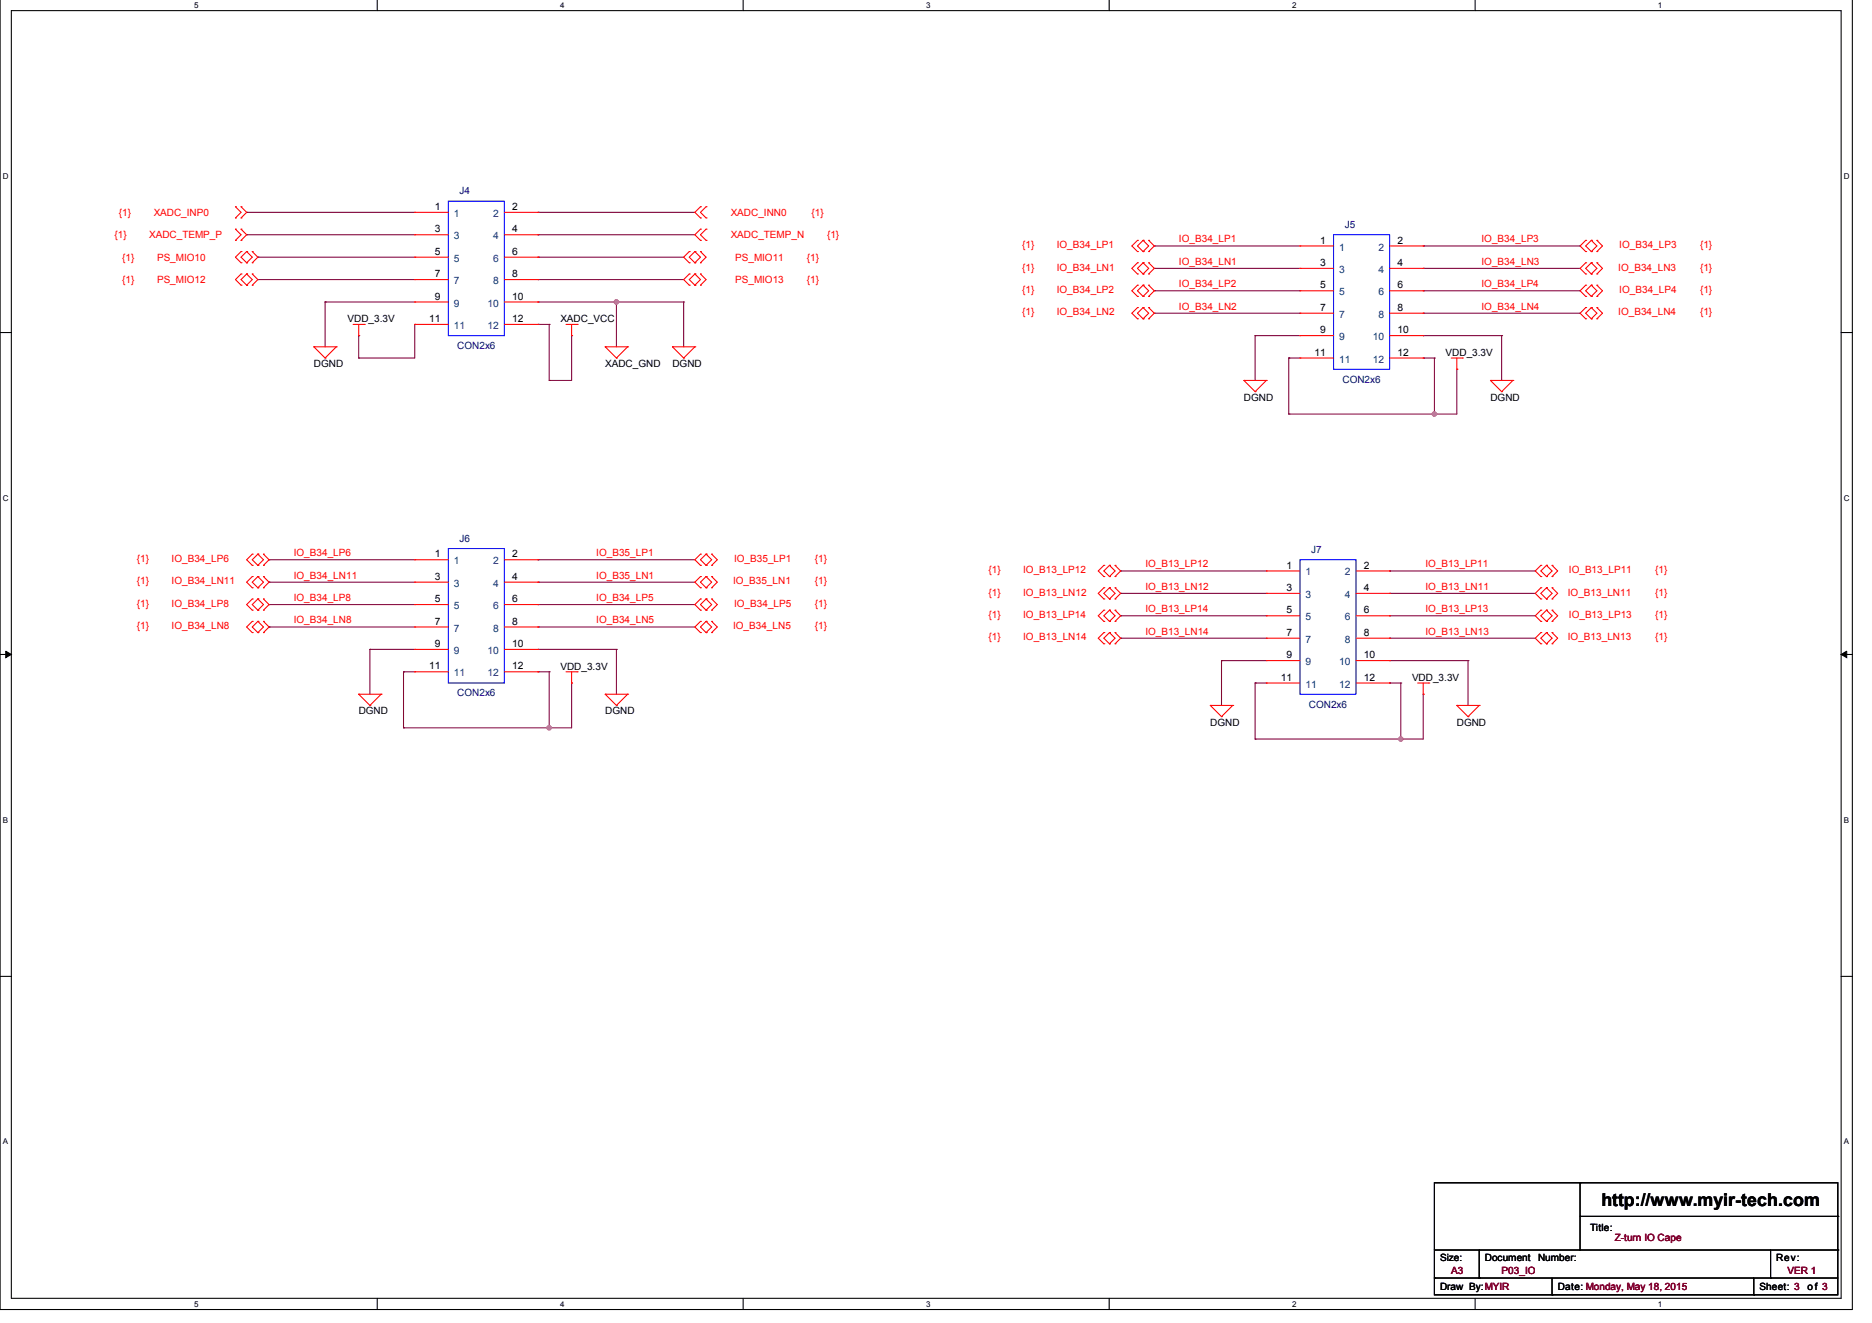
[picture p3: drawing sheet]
<svg xmlns="http://www.w3.org/2000/svg" width="297mm" height="210mm" viewBox="0 0 297 210" stroke-linecap="round" stroke-linejoin="round" font-family="sans-serif">
<path d="M0 -.1v207.9h293.9v-207.9M1.8 1.7h290.3v204.3h-290.3z" fill="none" stroke="#000" stroke-width=".17"/>
<g fill="#fff">
<path d="M30.8 .1h.7v1.4h-.7z"/>
<path d="M30.8 206.2h.7v1.4h-.7z"/>
</g>
<path d="M59.9 -.1v1.8M59.9 206v1.8" fill="none" stroke="#000" stroke-width=".17"/>
<g fill="#fff">
<path d="M88.9 .1h.7v1.4h-.7z"/>
<path d="M88.9 206.2h.7v1.4h-.7z"/>
</g>
<path d="M117.9 -.1v1.8M117.9 206v1.8" fill="none" stroke="#000" stroke-width=".17"/>
<g fill="#fff">
<path d="M146.9 .1h.7v1.4h-.7z"/>
<path d="M146.9 206.2h.7v1.4h-.7z"/>
</g>
<path d="M176 -.1v1.8M176 206v1.8" fill="none" stroke="#000" stroke-width=".17"/>
<g fill="#fff">
<path d="M205 .1h.7v1.4h-.7z"/>
<path d="M205 206.2h.7v1.4h-.7z"/>
</g>
<path d="M234.1 -.1v1.8M234.1 206v1.8" fill="none" stroke="#000" stroke-width=".17"/>
<g fill="#fff">
<path d="M263.1 .1h.7v1.4h-.7z"/>
<path d="M263.1 206.2h.7v1.4h-.7z"/>
<path d="M.5 27.2h.9v1.4h-.9z"/>
<path d="M292.6 27.2h.9v1.4h-.9z"/>
<path d="M.5 78.3h.9v1.4h-.9z"/>
<path d="M292.6 78.3h.9v1.4h-.9z"/>
</g>
<path d="M0 52.8h1.8M292.1 52.8h1.8" fill="none" stroke="#000" stroke-width=".17"/>
<g fill="#fff">
<path d="M.5 129.4h.8v1.4h-.8z"/>
<path d="M292.6 129.4h.8v1.4h-.8z"/>
</g>
<path d="M0 103.8h1.8M292.1 103.8h1.8" fill="none" stroke="#000" stroke-width=".17"/>
<path d="M.9 103.3l.9 .5-.9 .5zM292.1 103.8l.9-.5v1z" fill="#000" stroke="#000" stroke-width=".16"/>
<g fill="#fff">
<path d="M.4 180.4h.9v1.4h-.9z"/>
<path d="M292.6 180.4h.8v1.4h-.8z"/>
</g>
<g fill="none" stroke="#000" stroke-width=".17">
<path d="M0 154.9h1.8M292.1 154.9h1.8M227.6 187.7h64v17.7h-64zM227.6 198.3h64M234.7 198.3v4.5M250.7 187.7h.1M250.7 187.7v10.6M250.7 193h40.9M280.9 198.3v4.5M291.6 198.3h.1M291.6 193h.1M227.6 202.8h.1"/>
<path d="M227.6 202.8h64M234.7 202.8h.1M246.3 205.4h.1M246.3 202.8v2.6M278.3 205.4h.1M278.3 202.8v2.6M280.9 202.8h.1"/>
</g>
<g fill="none" stroke="#800040" stroke-width=".17">
<path d="M39.1 37.2h.1M39.1 33.7h.1M39.1 37.2h26.7M39.1 33.7h26.7M85.4 37.2h.1M85.4 33.7h.1M85.4 37.2h24.9M85.4 33.7h24.9M183.2 39h.1M183.2 39h23.1M225.8 39h.1M225.8 39h24.9"/>
<path d="M40.9 40.8h.1M40.9 44.4h.1M40.9 40.8h24.9M40.9 44.4h24.9M51.6 47.9h.1M51.6 47.9v7.1M51.6 47.9h14.2M56.9 56.8h.1M56.9 53.2h.1M56.9 53.2v3.6M65.8 51.5h.1M65.8 51.5v5.3h-8.9"/>
<path d="M85.4 47.9h.1M85.4 51.5h.1M85.4 40.8h.1M85.4 44.4h.1M85.4 47.9h23.1M85.4 51.5h1.7M85.4 40.8h23.1M85.4 44.4h23.1M87.1 51.5h.1M87.1 51.5v8.9M90.7 53.2h.1M90.7 53.2v7.2h-3.6"/>
<path d="M97.8 47.9h.1M97.8 47.9v7.1M108.5 47.9h.1M108.5 47.9v7.1M183.2 42.6h.1M183.2 46.1h.1M183.2 49.7h.1M183.2 42.6h23.1M183.2 46.1h23.1M183.2 49.7h23.1M199.2 53.2h.1M199.2 53.2v7.2"/>
<path d="M199.2 53.2h7.1M204.5 56.8h.1M204.5 56.8h1.8M204.5 56.8v8.9M225.8 53.2h.1M225.8 56.8h.1M225.8 42.6h.1M225.8 46.1h.1M225.8 49.7h.1M225.8 53.2h12.5M225.8 56.8h1.8M225.8 42.6h24.9"/>
<path d="M225.8 46.1h24.9M225.8 49.7h24.9M227.6 56.8h.1M227.6 56.8v8.9M231.2 58.6h.1M231.2 58.6v7.1h-26.7M238.3 53.2h.1M238.3 53.2v7.2M87.1 60.4h.1M204.5 65.7h.1M227.6 65.7h.1M42.7 95.9h.1"/>
<path d="M42.7 99.5h.1M42.7 92.4h.1M42.7 88.8h.1M42.7 95.9h23.1M42.7 99.5h23.1M42.7 92.4h23.1M42.7 88.8h23.1M85.4 99.5h.1M85.4 95.9h.1M85.4 88.8h.1M85.4 92.4h.1M85.4 95.9h24.9"/>
<path d="M85.4 99.5h24.9M85.4 92.4h24.9M85.4 88.8h24.9M177.8 90.6h.1M177.8 94.1h.1M177.8 97.7h.1M177.8 90.6h23.1M177.8 94.1h23.1M177.8 97.7h23.1M220.5 90.6h.1M220.5 94.1h.1M220.5 97.7h.1"/>
<path d="M220.5 90.6h23.1M220.5 94.1h23.1M220.5 97.7h23.1M58.7 103h.1M58.7 103h7.1M58.7 103v7.1M64 106.6h.1M64 115.5h.1M64 106.6h1.8M64 106.6v8.9M85.4 103h.1M85.4 106.6h.1"/>
<path d="M85.4 103h12.4M85.4 106.6h1.7M87.1 106.6h.1M87.1 115.5h.1M87.1 106.6v8.9M90.7 108.4h.1M90.7 108.4v7.1h-26.7M97.8 103h.1M97.8 103v7.1M177.8 101.3h.1M177.8 101.3h23.1M193.8 104.8h.1"/>
<path d="M193.8 104.8v7.1M193.8 104.8h7.1M199.2 117.3h.1M199.2 108.4h.1M199.2 108.4v8.9M199.2 108.4h1.7M220.5 104.8h.1M220.5 108.4h.1M220.5 101.3h.1M220.5 104.8h12.4M220.5 108.4h1.8M220.5 101.3h23.1"/>
<path d="M222.3 108.4h.1M222.3 117.3h.1M222.3 108.4v8.9M225.8 110.1h.1M225.8 110.1v7.2h-26.6M232.9 104.8h.1M232.9 104.8v7.1"/>
</g>
<g fill="#f0f" stroke="#f0f" stroke-width=".17">
<circle cx="227.6" cy="65.7" r=".35"/>
<circle cx="97.8" cy="47.9" r=".35"/>
<circle cx="87.1" cy="115.5" r=".35"/>
<circle cx="222.3" cy="117.2" r=".35"/>
</g>
<g fill="none" stroke="#f00" stroke-width=".17">
<path d="M37.4 38.1h.1M37.4 36.4h.1M37.4 34.6h.1M37.4 32.8h.1M37.4 36.4l.8 .8-.8 .9M37.4 32.8l.8 .9-.8 .9M38.2 36.4h.1M38.2 38.1h.1M38.2 32.8h.1M38.2 34.6h.1M38.2 39.9h.1M38.2 36.4l.9 .8-.9 .9"/>
<path d="M38.2 32.8l.9 .9-.9 .9M38.2 39.9l-.8 .9 .8 .9M39.1 39.9h.1M39.1 39.9l-.9 .9 .9 .9M39.1 39.9l.9 .9-.9 .9M40 39.9h.1M40 39.9l.9 .9-.9 .9M65.8 33.7h.1M65.8 37.2h.1M65.8 33.7h5.3M65.8 37.2h5.3M80 33.7h5.4"/>
<path d="M80 37.2h5.4M85.4 33.7h.1M85.4 37.2h.1M109.4 39.9h.1M109.4 39.9l-.9 .9 .9 .9M110.3 39.9h.1M110.3 39.9l.8 .9-.8 .9M110.3 39.9l-.9 .9 .9 .9M111.1 36.4h.1M111.1 38.1h.1M111.1 32.8h.1M111.1 34.6h.1"/>
<path d="M111.1 39.9h.1M111.1 36.4l-.8 .8 .8 .9M111.1 32.8l-.8 .9 .8 .9M111.1 39.9l.9 .9-.9 .9M112 38.1h.1M112 36.4h.1M112 34.6h.1M112 32.8h.1M112 36.4l-.9 .8 .9 .9M112 32.8l-.9 .9 .9 .9M180.5 39.9h.1M180.5 38.1h.1"/>
<path d="M180.5 38.1l-.9 .9 .9 .9M181.4 38.1h.1M181.4 39.9h.1M181.4 38.1l.9 .9-.9 .9M181.4 38.1l-.9 .9 .9 .9M182.3 39.9h.1M182.3 38.1h.1M182.3 38.1l.9 .9-.9 .9M206.3 39h.1M206.3 39h5.3M220.5 39h5.3M225.8 39h.1"/>
<path d="M251.6 39.9h.1M251.6 38.1h.1M251.6 38.1l-.9 .9 .9 .9M252.5 38.1h.1M252.5 39.9h.1M252.5 38.1l-.9 .9 .9 .9M252.5 38.1l.9 .9-.9 .9M253.4 39.9h.1M253.4 38.1h.1M253.4 38.1l.9 .9-.9 .9M38.2 41.7h.1M38.2 43.5h.1"/>
<path d="M38.2 45.2h.1M38.2 43.5l-.8 .9 .8 .8M39.1 41.7h.1M39.1 45.2h.1M39.1 43.5h.1M39.1 43.5l-.9 .9 .9 .8M39.1 43.5l.9 .9-.9 .8M40 41.7h.1M40 43.5h.1M40 45.2h.1M40 43.5l.9 .9-.9 .8M49.8 55h.1"/>
<path d="M49.8 55h3.6M49.8 55l1.8 1.8M51.6 56.8h.1M53.4 55h.1M53.4 55l-1.8 1.8M56 51.5h1.8M56.9 53.2h.1M56.9 51.5v1.7M57.8 51.5h.1M65.8 40.8h.1M65.8 44.4h.1M65.8 47.9h.1"/>
<path d="M65.8 51.5h.1M65.8 51.5h5.3M65.8 40.8h5.3M65.8 44.4h5.3M65.8 47.9h5.3M80 51.5h5.4M80 40.8h5.4M80 44.4h5.4M80 47.9h5.4M85.4 40.8h.1M85.4 44.4h.1M85.4 47.9h.1"/>
<path d="M85.4 51.5h.1M89.8 51.5h1.8M90.7 53.2h.1M90.7 51.5v1.7M91.6 51.5h.1M96 55h.1M96 55h3.6M96 55l1.8 1.8M97.8 56.8h.1M99.6 55h.1M99.6 55l-1.8 1.8M106.7 55h.1"/>
<path d="M106.7 55h3.6M106.7 55l1.8 1.8M108.5 56.8h.1M109.4 41.7h.1M109.4 43.5h.1M109.4 45.2h.1M109.4 43.5l-.9 .9 .9 .8M110.3 55h.1M110.3 41.7h.1M110.3 45.2h.1M110.3 43.5h.1M110.3 55l-1.8 1.8"/>
<path d="M110.3 43.5l.8 .9-.8 .8M110.3 43.5l-.9 .9 .9 .8M111.1 41.7h.1M111.1 43.5h.1M111.1 45.2h.1M111.1 43.5l.9 .9-.9 .8M180.5 43.5h.1M180.5 41.7h.1M180.5 47h.1M180.5 45.2h.1M180.5 50.6h.1M180.5 48.8h.1"/>
<path d="M180.5 41.7l-.9 .9 .9 .9M180.5 45.2l-.9 .9 .9 .9M180.5 48.8l-.9 .9 .9 .9M181.4 41.7h.1M181.4 43.5h.1M181.4 45.2h.1M181.4 47h.1M181.4 48.8h.1M181.4 50.6h.1M181.4 41.7l.9 .9-.9 .9M181.4 41.7l-.9 .9 .9 .9M181.4 45.2l.9 .9-.9 .9"/>
<path d="M181.4 45.2l-.9 .9 .9 .9M181.4 48.8l.9 .9-.9 .9M181.4 48.8l-.9 .9 .9 .9M182.3 43.5h.1M182.3 41.7h.1M182.3 47h.1M182.3 45.2h.1M182.3 50.6h.1M182.3 48.8h.1M182.3 41.7l.9 .9-.9 .9M182.3 45.2l.9 .9-.9 .9M182.3 48.8l.9 .9-.9 .9"/>
<path d="M206.3 42.6h.1M206.3 46.1h.1M206.3 49.7h.1M206.3 53.2h.1M206.3 56.8h.1M206.3 56.8h5.3M206.3 42.6h5.3M206.3 46.1h5.3M206.3 49.7h5.3M206.3 53.2h5.3M220.5 56.8h5.3M220.5 42.6h5.3"/>
<path d="M220.5 46.1h5.3M220.5 49.7h5.3M220.5 53.2h5.3M225.8 42.6h.1M225.8 46.1h.1M225.8 49.7h.1M225.8 53.2h.1M225.8 56.8h.1M230.3 56.8h1.8M231.2 58.6h.1M231.2 56.8v1.8M232.1 56.8h.1"/>
<path d="M251.6 43.5h.1M251.6 41.7h.1M251.6 47h.1M251.6 45.2h.1M251.6 50.6h.1M251.6 48.8h.1M251.6 48.8l-.9 .9 .9 .9M251.6 41.7l-.9 .9 .9 .9M251.6 45.2l-.9 .9 .9 .9M252.5 41.7h.1M252.5 43.5h.1M252.5 45.2h.1"/>
<path d="M252.5 47h.1M252.5 48.8h.1M252.5 50.6h.1M252.5 41.7l-.9 .9 .9 .9M252.5 41.7l.9 .9-.9 .9M252.5 45.2l-.9 .9 .9 .9M252.5 45.2l.9 .9-.9 .9M252.5 48.8l-.9 .9 .9 .9M252.5 48.8l.9 .9-.9 .9M253.4 43.5h.1M253.4 41.7h.1M253.4 47h.1"/>
<path d="M253.4 45.2h.1M253.4 50.6h.1M253.4 48.8h.1M253.4 45.2l.9 .9-.9 .9M253.4 41.7l.9 .9-.9 .9M253.4 48.8l.9 .9-.9 .9M197.4 60.4h.1M197.4 60.4h3.5M197.4 60.4l1.8 1.7M199.2 62.1h.1M200.9 60.4h.1M200.9 60.4l-1.7 1.7"/>
<path d="M236.5 60.4h.1M236.5 60.4h3.6M236.5 60.4l1.8 1.7M238.3 62.1h.1M240.1 60.4h.1M240.1 60.4l-1.8 1.7M40 96.8h.1M40 95h.1M40 98.6h.1M40 93.3h.1M40 91.5h.1M40 89.7h.1"/>
<path d="M40 87.9h.1M40 98.6l-.9 .9 .9 .9M40 91.5l-.9 .9 .9 .9M40 95l-.9 .9 .9 .9M40 87.9l-.9 .9 .9 .9M40.9 95h.1M40.9 96.8h.1M40.9 98.6h.1M40.9 91.5h.1M40.9 93.3h.1M40.9 87.9h.1M40.9 89.7h.1"/>
<path d="M40.9 95l.9 .9-.9 .9M40.9 95l-.9 .9 .9 .9M40.9 98.6l.9 .9-.9 .9M40.9 98.6l-.9 .9 .9 .9M40.9 91.5l.9 .9-.9 .9M40.9 91.5l-.9 .9 .9 .9M40.9 87.9l.9 .9-.9 .9M40.9 87.9l-.9 .9 .9 .9M41.8 96.8h.1M41.8 95h.1M41.8 98.6h.1M41.8 93.3h.1"/>
<path d="M41.8 91.5h.1M41.8 89.7h.1M41.8 87.9h.1M41.8 95l.9 .9-.9 .9M41.8 98.6l.9 .9-.9 .9M41.8 91.5l.9 .9-.9 .9M41.8 87.9l.9 .9-.9 .9M65.8 88.8h.1M65.8 92.4h.1M65.8 95.9h.1M65.8 99.5h.1M65.8 88.8h5.3"/>
<path d="M65.8 92.4h5.3M65.8 95.9h5.3M65.8 99.5h5.3M80 88.8h5.4M80 92.4h5.4M80 95.9h5.4M80 99.5h5.4M85.4 88.8h.1M85.4 92.4h.1M85.4 95.9h.1M85.4 99.5h.1M111.1 96.8h.1"/>
<path d="M111.1 95h.1M111.1 98.6h.1M111.1 89.7h.1M111.1 87.9h.1M111.1 93.3h.1M111.1 91.5h.1M111.1 98.6l-.8 .9 .8 .9M111.1 95l-.8 .9 .8 .9M111.1 91.5l-.8 .9 .8 .9M111.1 87.9l-.8 .9 .8 .9M112 95h.1M112 96.8h.1"/>
<path d="M112 98.6h.1M112 87.9h.1M112 89.7h.1M112 91.5h.1M112 93.3h.1M112 95l-.9 .9 .9 .9M112 95l.9 .9-.9 .9M112 98.6l-.9 .9 .9 .9M112 98.6l.9 .9-.9 .9M112 87.9l-.9 .9 .9 .9M112 87.9l.9 .9-.9 .9M112 91.5l-.9 .9 .9 .9"/>
<path d="M112 91.5l.9 .9-.9 .9M112.9 96.8h.1M112.9 95h.1M112.9 98.6h.1M112.9 89.7h.1M112.9 87.9h.1M112.9 93.3h.1M112.9 91.5h.1M112.9 95l.9 .9-.9 .9M112.9 98.6l.9 .9-.9 .9M112.9 91.5l.9 .9-.9 .9M112.9 87.9l.9 .9-.9 .9"/>
<path d="M175.2 91.5h.1M175.2 89.7h.1M175.2 95h.1M175.2 93.3h.1M175.2 98.6h.1M175.2 96.8h.1M175.2 93.3l-.9 .8 .9 .9M175.2 89.7l-.9 .9 .9 .9M175.2 96.8l-.9 .9 .9 .9M176 89.7h.1M176 91.5h.1M176 93.3h.1"/>
<path d="M176 95h.1M176 96.8h.1M176 98.6h.1M176 89.7l.9 .9-.9 .9M176 89.7l-.8 .9 .8 .9M176 93.3l.9 .8-.9 .9M176 93.3l-.8 .8 .8 .9M176 96.8l.9 .9-.9 .9M176 96.8l-.8 .9 .8 .9M176.9 91.5h.1M176.9 89.7h.1M176.9 95h.1"/>
<path d="M176.9 93.3h.1M176.9 98.6h.1M176.9 96.8h.1M176.9 96.8l.9 .9-.9 .9M176.9 89.7l.9 .9-.9 .9M176.9 93.3l.9 .8-.9 .9M200.9 90.6h.1M200.9 94.1h.1M200.9 97.7h.1M200.9 90.6h5.4M200.9 94.1h5.4M200.9 97.7h5.4"/>
<path d="M215.2 90.6h5.3M215.2 94.1h5.3M215.2 97.7h5.3M220.5 90.6h.1M220.5 94.1h.1M220.5 97.7h.1M244.5 91.5h.1M244.5 89.7h.1M244.5 95h.1M244.5 93.3h.1M244.5 98.6h.1M244.5 96.8h.1"/>
<path d="M244.5 89.7l-.9 .9 .9 .9M244.5 93.3l-.9 .8 .9 .9M244.5 96.8l-.9 .9 .9 .9M245.4 89.7h.1M245.4 91.5h.1M245.4 93.3h.1M245.4 95h.1M245.4 96.8h.1M245.4 98.6h.1M245.4 89.7l-.9 .9 .9 .9M245.4 89.7l.9 .9-.9 .9M245.4 93.3l-.9 .8 .9 .9"/>
<path d="M245.4 93.3l.9 .8-.9 .9M245.4 96.8l-.9 .9 .9 .9M245.4 96.8l.9 .9-.9 .9M246.3 91.5h.1M246.3 89.7h.1M246.3 95h.1M246.3 93.3h.1M246.3 98.6h.1M246.3 96.8h.1M246.3 93.3l.9 .8-.9 .9M246.3 89.7l.9 .9-.9 .9M246.3 96.8l.9 .9-.9 .9"/>
<path d="M40 100.4h.1M40.9 100.4h.1M41.8 100.4h.1M56.9 110.1h.1M56.9 110.1h3.6M56.9 110.1l1.8 1.8M58.7 111.9h.1M60.5 110.1h.1M60.5 110.1l-1.8 1.8M65.8 103h.1M65.8 106.6h.1M65.8 106.6h5.3"/>
<path d="M65.8 103h5.3M80 106.6h5.4M80 103h5.4M85.4 103h.1M85.4 106.6h.1M89.8 106.6h1.8M90.7 108.4h.1M90.7 106.6v1.8M91.6 106.6h.1M96 110.1h.1M96 110.1h3.6M96 110.1l1.8 1.8"/>
<path d="M97.8 111.9h.1M99.6 110.1h.1M99.6 110.1l-1.8 1.8M111.1 100.4h.1M112 100.4h.1M112.9 100.4h.1M175.2 102.1h.1M175.2 100.4h.1M175.2 100.4l-.9 .9 .9 .8M176 100.4h.1M176 102.1h.1M176 100.4l.9 .9-.9 .8"/>
<path d="M176 100.4l-.8 .9 .8 .8M176.9 102.1h.1M176.9 100.4h.1M176.9 100.4l.9 .9-.9 .8M192 111.9h.1M192 111.9h3.6M192 111.9l1.8 1.8M193.8 113.7h.1M195.6 111.9h.1M195.6 111.9l-1.8 1.8M200.9 101.3h.1M200.9 104.8h.1"/>
<path d="M200.9 108.4h.1M200.9 108.4h5.4M200.9 101.3h5.4M200.9 104.8h5.4M215.2 108.4h5.3M215.2 101.3h5.3M215.2 104.8h5.3M220.5 101.3h.1M220.5 104.8h.1M220.5 108.4h.1M224.9 108.4h1.8M225.8 110.1h.1"/>
<path d="M225.8 108.4v1.7M226.7 108.4h.1M231.2 111.9h.1M231.2 111.9h3.5M231.2 111.9l1.7 1.8M232.9 113.7h.1M234.7 111.9h.1M234.7 111.9l-1.8 1.8M244.5 102.1h.1M244.5 100.4h.1M244.5 100.4l-.9 .9 .9 .8M245.4 100.4h.1"/>
<path d="M245.4 102.1h.1M245.4 100.4l-.9 .9 .9 .8M245.4 100.4l.9 .9-.9 .8M246.3 102.1h.1M246.3 100.4h.1M246.3 100.4l.9 .9-.9 .8"/>
</g>
<path d="M71.1 31.9h8.9v21.3h-8.9zM211.6 37.2h8.9v21.4h-8.9zM71.1 87h8.9v21.4h-8.9zM206.3 88.8h8.9v21.3h-8.9z" fill="none" stroke="#00f" stroke-width=".17"/>
<text font-size="2.8" x="254.1" y="191.3">http://www.myir-tech.com</text>
<g font-size="1.6" fill="#f00">
<text x="18.9" y="34.2">{1}</text>
<text x="24.4" y="34.2">XADC_INP0</text>
<text x="116" y="34.2">XADC_INN0</text>
<text x="128.8" y="34.2">{1}</text>
<text x="18.2" y="37.8">{1}</text>
<text x="19.4" y="41.3">{1}</text>
<text x="23.7" y="37.8">XADC_TEMP_P</text>
<text x="24.9" y="41.3">PS_MIO10</text>
<text x="116" y="37.8">XADC_TEMP_N</text>
<text x="116.6" y="41.3">PS_MIO11</text>
<text x="128" y="41.3">{1}</text>
<text x="131.2" y="37.8">{1}</text>
<text x="162.2" y="39.4">{1}</text>
<text x="167.7" y="39.4">IO_B34_LP1</text>
<text x="187.1" y="38.5">IO_B34_LP1</text>
<text x="235.1" y="38.5">IO_B34_LP3</text>
<text x="256.9" y="39.4">IO_B34_LP3</text>
<text x="269.7" y="39.4">{1}</text>
<text x="19.4" y="44.9">{1}</text>
<text x="24.9" y="44.9">PS_MIO12</text>
<text x="116.6" y="44.9">PS_MIO13</text>
<text x="128" y="44.9">{1}</text>
<text x="162.2" y="42.9">{1}</text>
<text x="162.2" y="46.5">{1}</text>
<text x="167.7" y="42.9">IO_B34_LN1</text>
<text x="167.7" y="46.5">IO_B34_LP2</text>
<text x="187.1" y="42">IO_B34_LN1</text>
<text x="187.1" y="45.6">IO_B34_LP2</text>
<text x="235.1" y="42">IO_B34_LN3</text>
<text x="235.1" y="45.6">IO_B34_LP4</text>
<text x="256.8" y="42.9">IO_B34_LN3</text>
<text x="256.9" y="46.5">IO_B34_LP4</text>
<text x="269.7" y="42.9">{1}</text>
<text x="269.7" y="46.5">{1}</text>
<text x="162.2" y="50.1">{1}</text>
<text x="167.7" y="50.1">IO_B34_LN2</text>
<text x="187.1" y="49.1">IO_B34_LN2</text>
<text x="235.1" y="49.1">IO_B34_LN4</text>
<text x="256.8" y="50.1">IO_B34_LN4</text>
<text x="269.7" y="50.1">{1}</text>
<text x="21.7" y="89.2">{1}</text>
<text x="27.2" y="89.2">IO_B34_LP6</text>
<text x="46.6" y="88.2">IO_B34_LP6</text>
<text x="94.6" y="88.2">IO_B35_LP1</text>
<text x="116.5" y="89.2">IO_B35_LP1</text>
<text x="129.3" y="89.2">{1}</text>
<text x="21.7" y="92.7">{1}</text>
<text x="27.2" y="92.7">IO_B34_LN11</text>
<text x="46.6" y="95.3">IO_B34_LP8</text>
<text x="46.6" y="91.8">IO_B34_LN11</text>
<text x="94.6" y="95.3">IO_B34_LP5</text>
<text x="94.6" y="91.8">IO_B35_LN1</text>
<text x="116.3" y="92.7">IO_B35_LN1</text>
<text x="129.3" y="92.7">{1}</text>
<text x="156.8" y="90.9">{1}</text>
<text x="156.8" y="94.5">{1}</text>
<text x="162.3" y="90.9">IO_B13_LP12</text>
<text x="162.3" y="94.5">IO_B13_LN12</text>
<text x="181.7" y="90">IO_B13_LP12</text>
<text x="181.7" y="93.6">IO_B13_LN12</text>
<text x="226.2" y="90">IO_B13_LP11</text>
<text x="226.2" y="93.6">IO_B13_LN11</text>
<text x="248.8" y="94.5">IO_B13_LN11</text>
<text x="248.9" y="90.9">IO_B13_LP11</text>
<text x="262.6" y="90.9">{1}</text>
<text x="262.6" y="94.5">{1}</text>
<text x="21.7" y="96.3">{1}</text>
<text x="21.7" y="99.8">{1}</text>
<text x="27.2" y="96.3">IO_B34_LP8</text>
<text x="27.2" y="99.8">IO_B34_LN8</text>
<text x="46.6" y="98.9">IO_B34_LN8</text>
<text x="94.6" y="98.9">IO_B34_LN5</text>
<text x="116.3" y="99.8">IO_B34_LN5</text>
<text x="116.5" y="96.3">IO_B34_LP5</text>
<text x="129.3" y="96.3">{1}</text>
<text x="129.3" y="99.8">{1}</text>
<text x="156.8" y="98.1">{1}</text>
<text x="156.8" y="101.6">{1}</text>
<text x="162.3" y="98.1">IO_B13_LP14</text>
<text x="162.3" y="101.6">IO_B13_LN14</text>
<text x="181.7" y="97.1">IO_B13_LP14</text>
<text x="181.7" y="100.7">IO_B13_LN14</text>
<text x="226.2" y="97.1">IO_B13_LP13</text>
<text x="226.2" y="100.7">IO_B13_LN13</text>
<text x="248.8" y="101.6">IO_B13_LN13</text>
<text x="248.9" y="98.1">IO_B13_LP13</text>
<text x="262.6" y="98.1">{1}</text>
<text x="262.6" y="101.6">{1}</text>
</g>
<g font-size="1.6">
<text x="69" y="33.3">1</text>
<text x="81.3" y="33.3">2</text>
<text x="69" y="36.9">3</text>
<text x="69" y="40.4">5</text>
<text x="81.3" y="36.9">4</text>
<text x="81.3" y="40.4">6</text>
<text x="209.5" y="38.6">1</text>
<text x="221.7" y="38.6">2</text>
<text x="69" y="44">7</text>
<text x="69" y="47.5">9</text>
<text x="81.3" y="44">8</text>
<text x="81.3" y="47.5">10</text>
<text x="209.5" y="42.2">3</text>
<text x="209.5" y="45.8">5</text>
<text x="221.7" y="42.2">4</text>
<text x="221.7" y="45.8">6</text>
<text x="55.1" y="51.1">VDD_3.3V</text>
<text x="68.1" y="51.1">11</text>
<text x="81.3" y="51.1">12</text>
<text x="88.9" y="51.1">XADC_VCC</text>
<text x="209.5" y="49.3">7</text>
<text x="209.5" y="52.9">9</text>
<text x="221.7" y="49.3">8</text>
<text x="221.7" y="52.9">10</text>
<text x="49.8" y="58.2">DGND</text>
<text x="96" y="58.2">XADC_GND</text>
<text x="106.7" y="58.2">DGND</text>
<text x="208.6" y="56.4">11</text>
<text x="221.7" y="56.4">12</text>
<text x="229.4" y="56.4">VDD_3.3V</text>
<text x="197.4" y="63.6">DGND</text>
<text x="236.5" y="63.6">DGND</text>
<text x="69" y="88.4">1</text>
<text x="81.3" y="88.4">2</text>
<text x="69" y="92">3</text>
<text x="69" y="95.5">5</text>
<text x="81.3" y="92">4</text>
<text x="81.3" y="95.5">6</text>
<text x="204.1" y="90.2">1</text>
<text x="204.1" y="93.8">3</text>
<text x="216.4" y="90.2">2</text>
<text x="216.4" y="93.8">4</text>
<text x="69" y="99.1">7</text>
<text x="81.3" y="99.1">8</text>
<text x="204.1" y="97.3">5</text>
<text x="204.1" y="100.9">7</text>
<text x="216.4" y="97.3">6</text>
<text x="216.4" y="100.9">8</text>
<text x="68.1" y="106.2">11</text>
<text x="69" y="102.7">9</text>
<text x="81.3" y="102.7">10</text>
<text x="81.3" y="106.2">12</text>
<text x="88.9" y="106.2">VDD_3.3V</text>
<text x="203.2" y="108">11</text>
<text x="204.1" y="104.4">9</text>
<text x="216.4" y="104.4">10</text>
<text x="216.4" y="108">12</text>
<text x="56.9" y="113.3">DGND</text>
<text x="96" y="113.3">DGND</text>
<text x="224" y="108">VDD_3.3V</text>
<text x="192" y="115.1">DGND</text>
<text x="231.2" y="115.1">DGND</text>
<text x="252.3" y="195.3">Title:</text>
<text x="228.5" y="200.1">Size:</text>
<text x="235.6" y="200.1">Document</text>
<text x="244.1" y="200.1">Number:</text>
<text x="281.8" y="200.1">Rev:</text>
<text x="228.5" y="204.7">Draw By:MYIR</text>
<text x="247.2" y="204.7">Date: Monday, May 18, 2015</text>
<text x="279.2" y="204.7">Sheet: 3</text>
<text x="286.8" y="204.7">of 3</text>
</g>
<g font-size="1.6" fill="#004080">
<text x="72" y="34.4">1</text>
<text x="78.3" y="34.4">2</text>
<text x="72" y="38">3</text>
<text x="72" y="41.5">5</text>
<text x="78.3" y="38">4</text>
<text x="78.3" y="41.5">6</text>
<text x="212.5" y="39.7">1</text>
<text x="218.7" y="39.7">2</text>
<text x="72" y="45.1">7</text>
<text x="78.3" y="45.1">8</text>
<text x="212.5" y="43.3">3</text>
<text x="212.5" y="46.9">5</text>
<text x="218.7" y="43.3">4</text>
<text x="218.7" y="46.9">6</text>
<text x="72" y="48.6">9</text>
<text x="72" y="52.2">11</text>
<text x="77.4" y="48.6">10</text>
<text x="77.4" y="52.2">12</text>
<text x="212.5" y="50.4">7</text>
<text x="212.5" y="54">9</text>
<text x="217.8" y="54">10</text>
<text x="218.7" y="50.4">8</text>
<text x="212.5" y="57.5">11</text>
<text x="217.8" y="57.5">12</text>
<text x="72" y="89.5">1</text>
<text x="78.3" y="89.5">2</text>
<text x="72" y="93.1">3</text>
<text x="78.3" y="93.1">4</text>
<text x="207.2" y="91.3">1</text>
<text x="207.2" y="94.9">3</text>
<text x="213.4" y="91.3">2</text>
<text x="213.4" y="94.9">4</text>
<text x="72" y="96.6">5</text>
<text x="72" y="100.2">7</text>
<text x="78.3" y="96.6">6</text>
<text x="78.3" y="100.2">8</text>
<text x="207.2" y="98.4">5</text>
<text x="207.2" y="102">7</text>
<text x="213.4" y="98.4">6</text>
<text x="213.4" y="102">8</text>
<text x="72" y="103.8">9</text>
<text x="72" y="107.3">11</text>
<text x="77.4" y="103.8">10</text>
<text x="77.4" y="107.3">12</text>
<text x="207.2" y="105.5">9</text>
<text x="212.5" y="105.5">10</text>
<text x="207.2" y="109.1">11</text>
<text x="212.5" y="109.1">12</text>
</g>
<g font-size="1.6" fill="#000080">
<text x="72.9" y="30.8">J4</text>
<text x="213.4" y="36.2">J5</text>
<text x="72.6" y="55.4">CON2x6</text>
<text x="213" y="60.7">CON2x6</text>
<text x="72.9" y="86">J6</text>
<text x="208" y="87.7">J7</text>
<text x="72.6" y="110.5">CON2x6</text>
<text x="207.7" y="112.3">CON2x6</text>
</g>
<g font-size="1.6" fill="#800000">
<text x="256.2" y="196.9">Z-turn IO Cape</text>
<text x="230.3" y="202.1">A3</text>
<text x="238.3" y="202.1">P03_IO</text>
<text x="283.6" y="202.1">VER 1</text>
</g>
<g font-size="1.3">
<text x="30.8" y="1.2">5</text>
<text x="88.9" y="1.2">4</text>
<text x="146.9" y="1.2">3</text>
<text x="205" y="1.2">2</text>
<text x="263.1" y="1.2">1</text>
<text x=".5" y="28.4">D</text>
<text x="292.6" y="28.4">D</text>
<text x=".5" y="79.4">C</text>
<text x="292.6" y="79.4">C</text>
<text x=".5" y="130.5">B</text>
<text x="292.6" y="130.5">B</text>
<text x=".5" y="181.6">A</text>
<text x="292.6" y="181.6">A</text>
<text x="30.8" y="207.3">5</text>
<text x="88.9" y="207.3">4</text>
<text x="146.9" y="207.3">3</text>
<text x="205" y="207.3">2</text>
<text x="263.1" y="207.3">1</text>
</g>
</svg>
